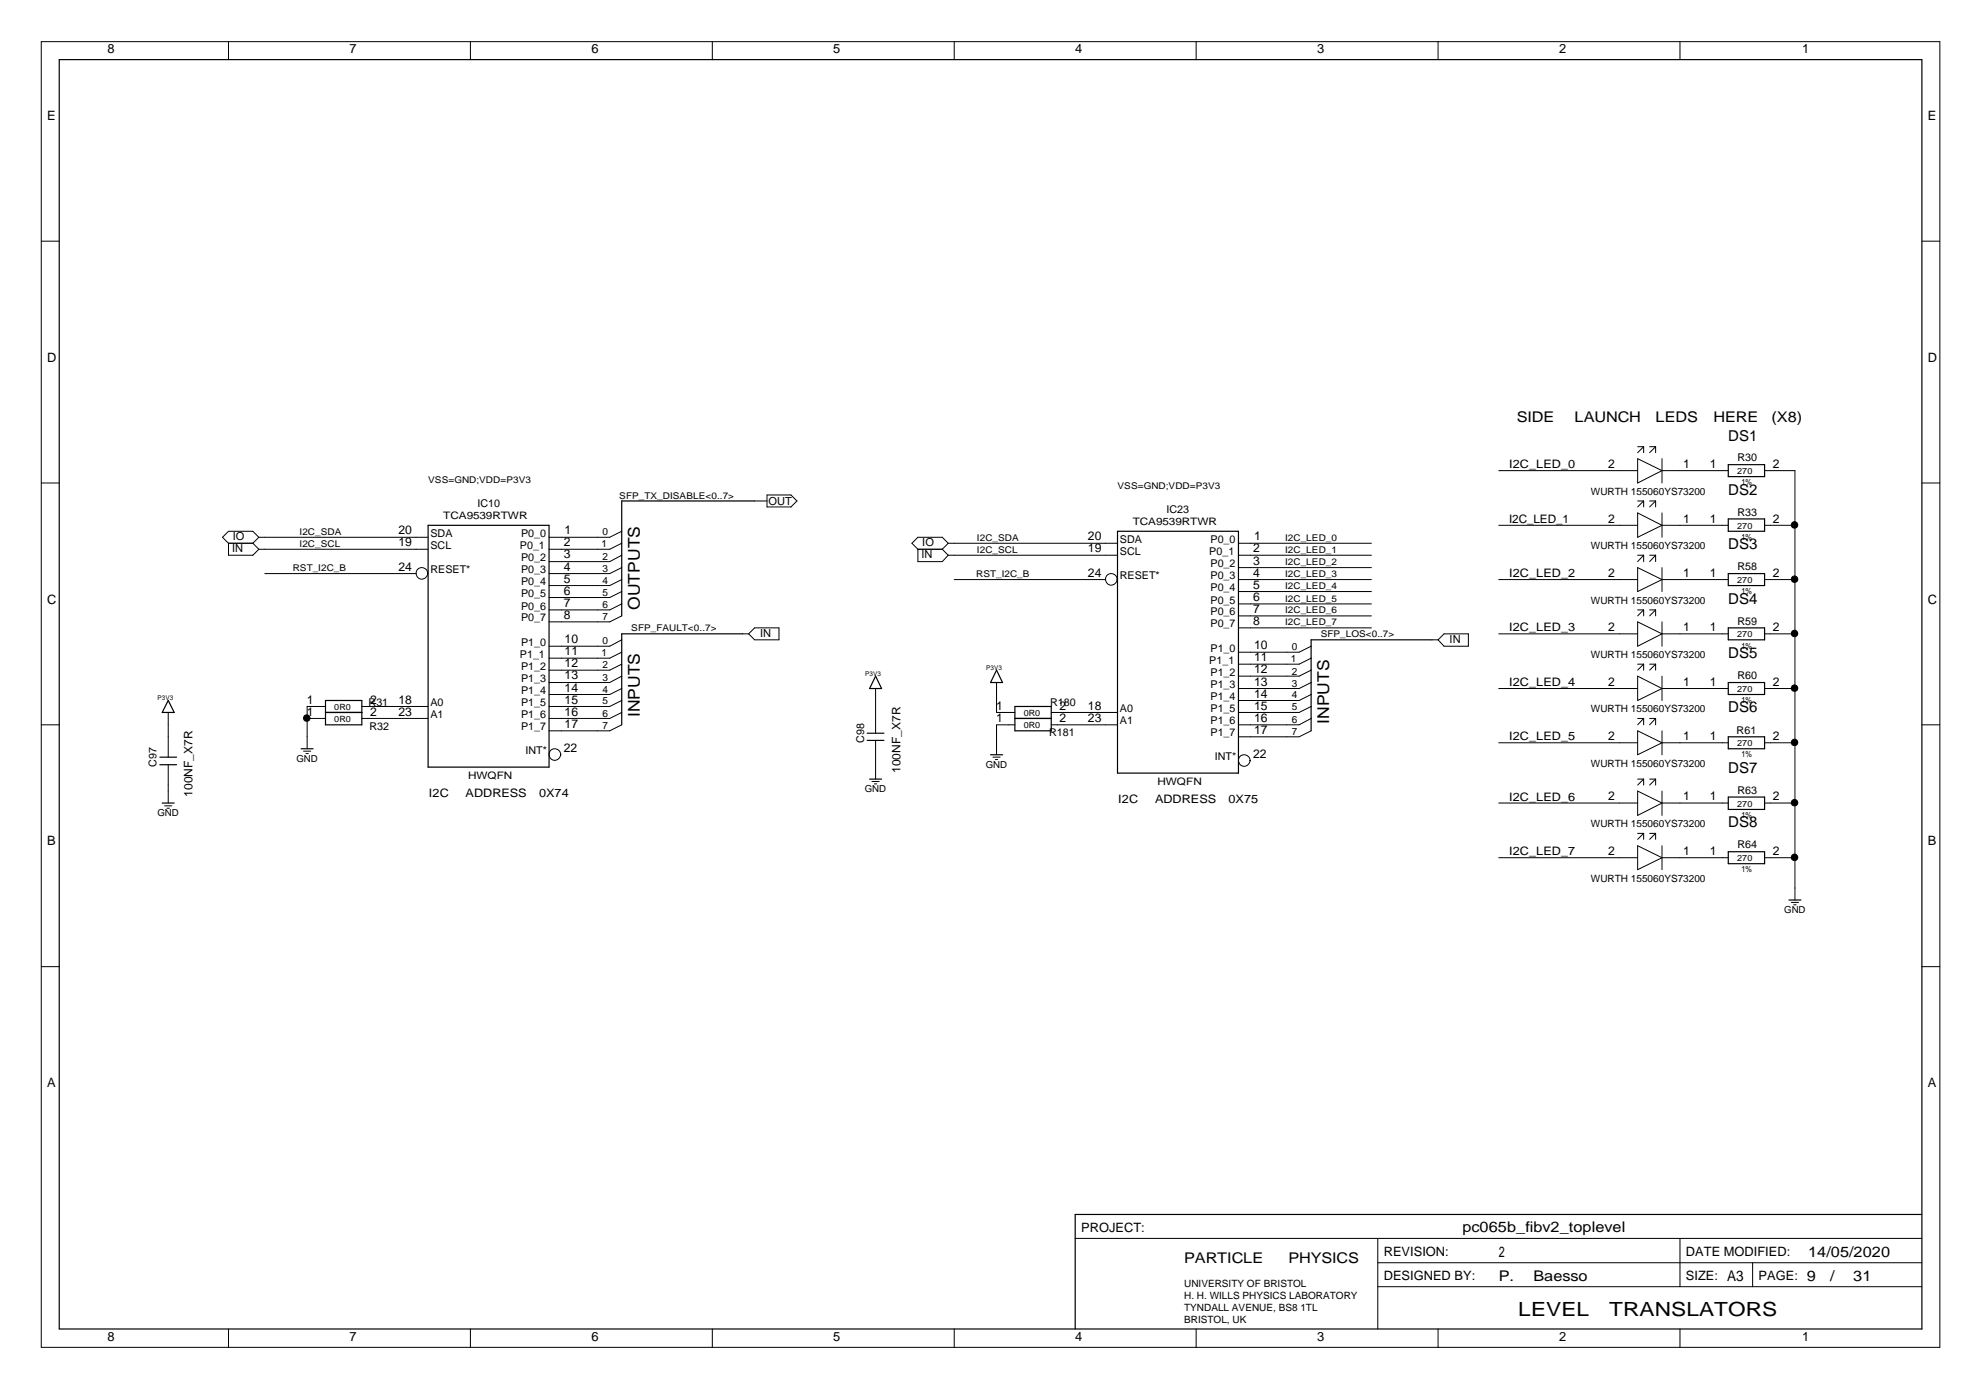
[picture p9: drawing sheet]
<svg xmlns="http://www.w3.org/2000/svg" width="420mm" height="297mm" viewBox="0 0 420 297" stroke-linecap="round" stroke-linejoin="round" font-family="sans-serif">
<g fill="none" stroke="#000" stroke-width=".25">
<path d="M12.6 12.6h395v269.4h-395zM366.6 98.6h7.7v2.5h-7.7zM90.8 111.5h25.7v51.3h-25.7zM160.1 106.3h-28.2v24.4M237 112.7h25.7v51.3h-25.7zM366.6 110.1h7.7v2.6h-7.7zM157.5 134.5h-25.6v19.3M303.7 135.8h-25.6v19.3M366.6 121.7h7.7v2.5h-7.7zM366.6 133.2h7.7v2.6h-7.7zM35.7 148.6l1.2 2.6h-2.5zM63.9 158.9h2.5"/>
<path d="M69 151.2h7.7M69 148.6h7.7v5.2h-7.7zM183.9 157.1h3.6M183.9 155.6h3.6M185.7 143.5l1.3 2.6h-2.6zM211.4 142.2l1.2 2.6h-2.5zM215.3 152.4h7.7M215.3 149.9h7.7v5.2h-7.7zM366.6 144.8h7.7v2.6h-7.7zM366.6 156.3h7.7v2.6h-7.7zM33.9 162.3h3.6M33.9 160.6h3.6"/>
<path d="M34.4 170.4h2.5M184.4 165.3h2.6M210.1 160.1h2.5M366.6 169.1h7.7v2.6h-7.7zM366.6 180.7h7.7v2.6h-7.7zM379.4 191h2.6M407.6 257.7h-179.6v24.3"/>
</g>
<g fill="none" stroke="#000" stroke-width=".21">
<path d="M8.8 8.8h402.6v277.1h-402.6zM48.5 8.8v3.8M99.8 8.8v3.8M151.1 8.8v3.8M202.4 8.8v3.8M253.7 8.8v3.8M305 8.8v3.8M356.3 8.8v3.8M8.8 51.2h3.8M407.6 51.2h3.8M317.9 99.9h29.4M347.3 97.3l5.2 2.6-5.2 2.6z"/>
<path d="M347.3 94.8h1.3M348.6 94.8v1.2M348.6 94.8l-1.3 1.2M349.9 94.8h1.2M351.1 94.8v1.2M351.1 94.8l-1.2 1.2M352.5 99.9h14.1M352.5 97.3v5.2M374.3 99.9h6.4v91.1M8.8 102.5h3.8M48.5 115.3h5.1M48.5 115.3v2.5h5.1l1.3-1.3"/>
<path d="M53.6 115.3l1.3 1.2M54.9 116.5h35.9M54.9 114h35.9M54.9 114l-1.3-1.3h-5.1l-1.3 1.3 1.3 1.3M54.9 114l-1.3 1.3M131.9 117.8l-2.6 1.4h-12.8M131.9 115.3l-2.6 1.2h-12.8M131.9 112.7l-2.6 1.3h-12.8M160.1 106.3h2.6M162.7 105h5.1l1.2 1.3-1.2 1.3h-5.1zM194.7 116.5v2.7h5.1l1.3-1.4M194.7 116.5h5.1"/>
<path d="M199.8 116.5l1.3 1.3M201.1 115.3l-1.3-1.3h-5.1l-1.3 1.3 1.3 1.2M201.1 115.3h35.9M201.1 117.8h35.9M201.1 115.3l-1.3 1.2M262.7 115.3h28.2M262.7 117.8h28.2M317.9 111.5h29.4M347.3 106.3h1.3M347.3 117.8h1.3M347.3 108.8l5.2 2.7-5.2 2.5zM348.6 106.3v1.3"/>
<path d="M348.6 117.8v1.4M348.6 106.3l-1.3 1.3M348.6 117.8l-1.3 1.4M349.9 106.3h1.2M349.9 117.8h1.2M351.1 106.3v1.3M351.1 117.8v1.4M351.1 106.3l-1.2 1.3M351.1 117.8l-1.2 1.4M352.5 108.8v5.2M352.5 111.5h14.1M374.3 111.5h6.4"/>
<path d="M407.6 102.5h3.8M56.2 121.7h32.1M90.7 121.6a1.23 1.23 0 0 1-1.7 1.2 1.23 1.23 0 0 1-.4-2.1 1.23 1.23 0 0 1 2 .5l.2 .5M131.9 138.4l-2.6 1.2h-12.8M131.9 130.7l-2.6 1.2h-12.8M131.9 128.1l-2.6 1.3h-12.8M131.9 125.5l-2.6 1.3h-12.8M131.9 123l-2.6 1.2h-12.8M131.9 120.4l-2.6 1.3h-12.8M131.9 135.8l-2.6 1.3h-12.8M157.5 134.5h1.3M160.1 133.2h5.1v2.6h-5.1l-1.3-1.3z"/>
<path d="M202.4 123h32.1M236.9 122.9a1.23 1.23 0 0 1-1.7 1.1 1.23 1.23 0 0 1-.3-2 1.23 1.23 0 0 1 2 .5l.1 .5M262.7 133.2h28.2M262.7 130.7h28.2M262.7 128.1h28.2M262.7 125.5h28.2M262.7 123h28.2M262.7 120.4h28.2M278.1 137.1l-2.6 1.3h-12.8M278.1 139.6l-2.6 1.3h-12.8M303.7 135.8h1.3M306.3 134.5h5.1v2.6h-5.1l-1.3-1.3z"/>
<path d="M317.9 123h29.4M317.9 134.5h29.4M347.3 129.4h1.3M347.3 120.4l5.2 2.6-5.2 2.5zM347.3 131.9l5.2 2.6-5.2 2.6zM348.6 129.4v1.3M348.6 129.4l-1.3 1.3M349.9 129.4h1.2M351.1 129.4v1.3M351.1 129.4l-1.2 1.3M352.5 123h14.1M352.5 134.5h14.1"/>
<path d="M352.5 120.4v5.1M352.5 131.9v5.2M374.3 123h6.4M374.3 134.5h6.4M8.8 153.8h3.8M35.7 151.2v9.4M64.4 159.4h1.5M64.9 159.9h.5M65.1 152.4h3.9M69 149.9h-3.9v9M76.7 152.4h14.1M76.7 149.9h14.1"/>
<path d="M131.9 153.8l-2.6 1.3h-12.8M131.9 151.2l-2.6 1.2h-12.8M131.9 148.6l-2.6 1.3h-12.8M131.9 146.1l-2.6 1.3h-12.8M131.9 143.5l-2.6 1.3h-12.8M131.9 140.9l-2.6 1.3h-12.8M185.7 146.1v9.5M185.7 157.1v8.2M211.4 144.8v6.4h3.9M215.3 153.8h-3.9v6.3M223 151.2h14M223 153.8h14"/>
<path d="M278.1 144.8l-2.6 1.3h-12.8M278.1 142.2l-2.6 1.3h-12.8M278.1 147.4l-2.6 1.2h-12.8M278.1 149.9l-2.6 1.3h-12.8M278.1 152.4l-2.6 1.4h-12.8M278.1 155.1l-2.6 1.2h-12.8M317.9 146.1h29.4M317.9 157.6h29.4M347.3 152.4h1.3M347.3 140.9h1.3M347.3 143.5l5.2 2.6-5.2 2.5zM347.3 155.1l5.2 2.5-5.2 2.5z"/>
<path d="M348.6 140.9v1.3M348.6 152.4v1.4M348.6 140.9l-1.3 1.3M348.6 152.4l-1.3 1.4M349.9 152.4h1.2M349.9 140.9h1.2M351.1 140.9v1.3M351.1 152.4v1.4M351.1 140.9l-1.2 1.3M351.1 152.4l-1.2 1.4M352.5 146.1h14.1M352.5 143.5v5.1"/>
<path d="M352.5 155.1v5M352.5 157.6h14.1M374.3 146.1h6.4M374.3 157.6h6.4M407.6 153.8h3.8M34.9 171h1.5M35.4 171.5h.5M35.7 162.3v8.1M118.9 160.1a1.23 1.23 0 0 1-1.7 1.1 1.23 1.23 0 0 1-.4-2 1.23 1.23 0 0 1 2 .5l.2 .4M184.9 165.8h1.6M185.5 166.3h.5M210.6 160.6h1.5"/>
<path d="M211.1 161.2h.5M265.1 161.3a1.23 1.23 0 0 1-1.7 1.2 1.23 1.23 0 0 1-.3-2.1 1.23 1.23 0 0 1 2 .5l.1 .5M317.9 170.4h29.4M347.3 167.8l5.2 2.6-5.2 2.6zM347.3 179.4l5.2 2.6-5.2 2.5zM347.3 176.8h1.3M347.3 165.3h1.3M348.6 165.3v1.3M348.6 176.8v1.3M348.6 176.8l-1.3 1.3M348.6 165.3l-1.3 1.3M349.9 176.8h1.2"/>
<path d="M349.9 165.3h1.2M351.1 165.3v1.3M351.1 176.8v1.3M351.1 176.8l-1.2 1.3M351.1 165.3l-1.2 1.3M352.5 167.8v5.2M352.5 179.4v5.1M352.5 170.4h14.1M374.3 170.4h6.4M317.9 182h29.4M352.5 182h14.1M374.3 182h6.4"/>
<path d="M379.9 191.5h1.6M380.4 192h.6M8.8 205.1h3.8M407.6 205.1h3.8M228 262.8h179.6M292.2 267.9h115.4M292.2 262.8v19.2M292.2 273h115.4M356.3 262.8v10.2M371.7 267.9v5.1M48.5 282v3.9M99.8 282v3.9"/>
<path d="M151.1 282v3.9M202.4 282v3.9M253.7 282v3.9M305 282v3.9M356.3 282v3.9"/>
<circle cx="380.6" cy="111.4" r=".69"/>
<circle cx="380.6" cy="122.9" r=".69"/>
<circle cx="380.6" cy="134.4" r=".69"/>
<circle cx="65" cy="152.4" r=".69"/>
<circle cx="380.6" cy="157.5" r=".69"/>
<circle cx="380.6" cy="146" r=".69"/>
<circle cx="380.6" cy="170.3" r=".69"/>
<circle cx="380.6" cy="181.9" r=".69"/>
</g>
<g fill="#000">
<circle cx="380.6" cy="111.4" r=".69"/>
<circle cx="380.6" cy="122.9" r=".69"/>
<circle cx="380.6" cy="134.4" r=".69"/>
<circle cx="65" cy="152.4" r=".69"/>
<circle cx="380.6" cy="157.5" r=".69"/>
<circle cx="380.6" cy="146" r=".69"/>
<circle cx="380.6" cy="170.3" r=".69"/>
<circle cx="380.6" cy="181.9" r=".69"/>
</g>
<g font-size="4.1">
<text x="322" y="279.2">LEVEL</text>
<text x="341.3" y="279.2">TRANSLATORS</text>
</g>
<g font-size="3.5">
<text x="135.7" y="129.4" transform="rotate(-90 135.7 129.4)">OUTPUTS</text>
<text x="135.7" y="152.2" transform="rotate(-90 135.7 152.2)">INPUTS</text>
<text x="281.9" y="153.5" transform="rotate(-90 281.9 153.5)">INPUTS</text>
</g>
<g font-size="3.2">
<text x="366.6" y="93.5">DS1</text>
<text x="366.6" y="105">DS2</text>
<text x="366.6" y="116.5">DS3</text>
<text x="366.6" y="128.1">DS4</text>
<text x="366.6" y="139.6">DS5</text>
<text x="366.6" y="151.2">DS6</text>
<text x="366.6" y="164">DS7</text>
<text x="366.6" y="175.5">DS8</text>
</g>
<g font-size="3.1">
<text x="321.7" y="89.6">SIDE</text>
<text x="334" y="89.6">LAUNCH</text>
<text x="351.1" y="89.6">LEDS</text>
<text x="363.4" y="89.6">HERE</text>
<text x="375.7" y="89.6">(X8)</text>
<text x="310.2" y="261.5">pc065b_fibv2_toplevel</text>
<text x="251.2" y="267.9">PARTICLE</text>
<text x="273.3" y="267.9">PHYSICS</text>
<text x="317.9" y="266.6">2</text>
<text x="383.5" y="266.6">14/05/2020</text>
<text x="317.9" y="271.7">P.</text>
<text x="325.2" y="271.7">Baesso</text>
<text x="366.3" y="271.7">A3</text>
<text x="383.2" y="271.7">9</text>
<text x="388.1" y="271.7">/</text>
<text x="393.1" y="271.7">31</text>
</g>
<g font-size="2.7">
<text x="22.8" y="11.3">8</text>
<text x="74.1" y="11.3">7</text>
<text x="125.4" y="11.3">6</text>
<text x="176.7" y="11.3">5</text>
<text x="228" y="11.3">4</text>
<text x="279.3" y="11.3">3</text>
<text x="330.7" y="11.3">2</text>
<text x="382.2" y="11.3">1</text>
<text x="10" y="25.4">E</text>
<text x="408.9" y="25.4">E</text>
<text x="10" y="76.7">D</text>
<text x="408.9" y="76.7">D</text>
<text x="10" y="128">C</text>
<text x="408.9" y="128">C</text>
<text x="10" y="179.4">B</text>
<text x="408.9" y="179.4">B</text>
<text x="10" y="230.6">A</text>
<text x="408.9" y="230.6">A</text>
<text x="229.3" y="261.4">PROJECT:</text>
<text x="293.5" y="266.6">REVISION:</text>
<text x="357.6" y="266.6">DATE MODIFIED:</text>
<text x="293.5" y="271.6">DESIGNED BY:</text>
<text x="357.6" y="271.6">SIZE:</text>
<text x="373" y="271.6">PAGE:</text>
<text x="22.8" y="284.5">8</text>
<text x="74.1" y="284.5">7</text>
<text x="125.4" y="284.5">6</text>
<text x="176.7" y="284.5">5</text>
<text x="228" y="284.5">4</text>
<text x="279.3" y="284.5">3</text>
<text x="330.7" y="284.5">2</text>
<text x="382.2" y="284.5">1</text>
</g>
<g font-size="2.6">
<text x="341.1" y="99.3">2</text>
<text x="357" y="99.3">1</text>
<text x="362.7" y="99.3">1</text>
<text x="376" y="99.3">2</text>
<text x="84.5" y="113.4">20</text>
<text x="119.8" y="113.4">1</text>
<text x="341.1" y="110.9">2</text>
<text x="357" y="110.9">1</text>
<text x="362.7" y="110.9">1</text>
<text x="376" y="110.9">2</text>
<text x="84.5" y="115.9">19</text>
<text x="119.6" y="115.9">2</text>
<text x="119.6" y="118.5">3</text>
<text x="230.8" y="114.7">20</text>
<text x="230.8" y="117.2">19</text>
<text x="265.8" y="117.2">2</text>
<text x="265.8" y="119.8">3</text>
<text x="266" y="114.7">1</text>
<text x="84.5" y="121.1">24</text>
<text x="119.6" y="121.1">4</text>
<text x="119.6" y="123.6">5</text>
<text x="230.8" y="122.4">24</text>
<text x="265.8" y="122.4">4</text>
<text x="265.8" y="124.9">5</text>
<text x="341.1" y="122.4">2</text>
<text x="357" y="122.4">1</text>
<text x="362.7" y="122.4">1</text>
<text x="376" y="122.4">2</text>
<text x="119.6" y="126.2">6</text>
<text x="119.6" y="128.8">7</text>
<text x="119.6" y="131.4">8</text>
<text x="265.8" y="127.5">6</text>
<text x="265.8" y="130.1">7</text>
<text x="119.8" y="136.5">10</text>
<text x="265.8" y="132.6">8</text>
<text x="266" y="137.8">10</text>
<text x="341.1" y="133.9">2</text>
<text x="357" y="133.9">1</text>
<text x="362.7" y="133.9">1</text>
<text x="376" y="133.9">2</text>
<text x="119.8" y="139.1">11</text>
<text x="119.8" y="141.6">12</text>
<text x="266" y="140.3">11</text>
<text x="266" y="142.9">12</text>
<text x="65.1" y="149.3">1</text>
<text x="78.5" y="149.3">2</text>
<text x="84.5" y="149.3">18</text>
<text x="119.8" y="144.1">13</text>
<text x="119.8" y="146.8">14</text>
<text x="119.8" y="149.3">15</text>
<text x="266" y="145.5">13</text>
<text x="266" y="148">14</text>
<text x="341.1" y="145.5">2</text>
<text x="357" y="145.5">1</text>
<text x="362.7" y="145.5">1</text>
<text x="376" y="145.5">2</text>
<text x="65.1" y="151.8">1</text>
<text x="78.5" y="151.8">2</text>
<text x="84.5" y="151.8">23</text>
<text x="119.8" y="151.8">16</text>
<text x="119.8" y="154.5">17</text>
<text x="211.3" y="153.1">1</text>
<text x="211.3" y="150.6">1</text>
<text x="224.7" y="153.1">2</text>
<text x="224.7" y="150.6">2</text>
<text x="230.8" y="150.6">18</text>
<text x="230.8" y="153.1">23</text>
<text x="266" y="150.6">15</text>
<text x="266" y="153.1">16</text>
<text x="266" y="155.7">17</text>
<text x="119.6" y="159.5">22</text>
<text x="265.8" y="160.8">22</text>
<text x="341.1" y="157">2</text>
<text x="357" y="157">1</text>
<text x="362.7" y="157">1</text>
<text x="376" y="157">2</text>
<text x="341.1" y="169.8">2</text>
<text x="357" y="169.8">1</text>
<text x="362.7" y="169.8">1</text>
<text x="376" y="169.8">2</text>
<text x="341.1" y="181.4">2</text>
<text x="357" y="181.4">1</text>
<text x="362.7" y="181.4">1</text>
<text x="376" y="181.4">2</text>
</g>
<g font-size="2.5">
<text x="320.1" y="99.3">I2C_LED_0</text>
<text x="320.1" y="110.9">I2C_LED_1</text>
<text x="320.1" y="122.5">I2C_LED_2</text>
<text x="320.1" y="134">I2C_LED_3</text>
<text x="320.1" y="145.6">I2C_LED_4</text>
<text x="320.1" y="157.1">I2C_LED_5</text>
<text x="191" y="164" transform="rotate(-90 191 164)">100NF_X7R</text>
<text x="40.8" y="169.1" transform="rotate(-90 40.8 169.1)">100NF_X7R</text>
<text x="91" y="169.1">I2C</text>
<text x="98.8" y="169.1">ADDRESS</text>
<text x="114.3" y="169.1">0X74</text>
<text x="237.2" y="170.4">I2C</text>
<text x="245" y="170.4">ADDRESS</text>
<text x="260.6" y="170.4">0X75</text>
<text x="320.1" y="169.9">I2C_LED_6</text>
<text x="320.1" y="181.5">I2C_LED_7</text>
</g>
<g font-size="2.3">
<text x="368.5" y="97.9">R30</text>
<text x="101.3" y="107.5">IC10</text>
<text x="163" y="107.1">OUT</text>
<text x="91.3" y="113.9">SDA</text>
<text x="110.5" y="113.9">P0_0</text>
<text x="247.4" y="108.7">IC23</text>
<text x="368.5" y="109.4">R33</text>
<text x="49.2" y="117.2">IN</text>
<text x="49.4" y="114.6">IO</text>
<text x="91.3" y="116.4">SCL</text>
<text x="110.3" y="116.4">P0_1</text>
<text x="110.5" y="119.1">P0_2</text>
<text x="195.4" y="118.5">IN</text>
<text x="195.6" y="115.9">IO</text>
<text x="237.5" y="115.2">SDA</text>
<text x="237.5" y="117.7">SCL</text>
<text x="256.5" y="117.7">P0_1</text>
<text x="256.7" y="115.2">P0_0</text>
<text x="91.3" y="121.6">RESET*</text>
<text x="110.5" y="121.6">P0_3</text>
<text x="110.5" y="124.2">P0_4</text>
<text x="237.5" y="122.9">RESET*</text>
<text x="256.7" y="120.3">P0_2</text>
<text x="256.7" y="122.9">P0_3</text>
<text x="256.7" y="125.4">P0_4</text>
<text x="368.5" y="121">R58</text>
<text x="110.5" y="126.7">P0_5</text>
<text x="110.5" y="129.3">P0_6</text>
<text x="110.5" y="131.9">P0_7</text>
<text x="256.7" y="128">P0_5</text>
<text x="256.7" y="130.6">P0_6</text>
<text x="110.5" y="137">P1_0</text>
<text x="161.2" y="135.2">IN</text>
<text x="256.7" y="133.1">P0_7</text>
<text x="307.5" y="136.4">IN</text>
<text x="368.5" y="132.5">R59</text>
<text x="110.3" y="139.6">P1_1</text>
<text x="110.5" y="142.1">P1_2</text>
<text x="256.5" y="140.8">P1_1</text>
<text x="256.7" y="138.3">P1_0</text>
<text x="256.7" y="143.4">P1_2</text>
<text x="78.2" y="149.8">R31</text>
<text x="91.3" y="149.8">A0</text>
<text x="110.5" y="144.7">P1_3</text>
<text x="110.5" y="147.3">P1_4</text>
<text x="110.5" y="149.8">P1_5</text>
<text x="222.7" y="149.8">R180</text>
<text x="256.7" y="146">P1_3</text>
<text x="256.7" y="148.5">P1_4</text>
<text x="368.5" y="144.1">R60</text>
<text x="78.4" y="155">R32</text>
<text x="91.3" y="152.3">A1</text>
<text x="110.5" y="152.3">P1_6</text>
<text x="110.5" y="155">P1_7</text>
<text x="237.5" y="151.1">A0</text>
<text x="237.5" y="153.7">A1</text>
<text x="256.7" y="151.1">P1_5</text>
<text x="256.7" y="153.7">P1_6</text>
<text x="368.3" y="155.7">R61</text>
<text x="111.5" y="160.1">INT*</text>
<text x="183.3" y="157.6" transform="rotate(-90 183.3 157.6)">C98</text>
<text x="222.5" y="156.2">R181</text>
<text x="256.7" y="156.2">P1_7</text>
<text x="257.7" y="161.3">INT*</text>
<text x="33.2" y="162.8" transform="rotate(-90 33.2 162.8)">C97</text>
<text x="368.5" y="168.4">R63</text>
<text x="368.5" y="179.9">R64</text>
</g>
<g font-size="2.2">
<text x="94" y="110.1">TCA9539RTWR</text>
<text x="240.2" y="111.5">TCA9539RTWR</text>
<text x="99.3" y="165.3">HWQFN</text>
<text x="245.5" y="166.6">HWQFN</text>
</g>
<g font-size="2.1">
<text x="337.4" y="105">WURTH 155060YS73200</text>
<text x="127.8" y="113.6">0</text>
<text x="127.5" y="116.1">1</text>
<text x="127.8" y="118.7">2</text>
<text x="337.4" y="116.5">WURTH 155060YS73200</text>
<text x="127.8" y="121.3">3</text>
<text x="127.8" y="123.8">4</text>
<text x="127.8" y="126.4">5</text>
<text x="127.8" y="131.5">7</text>
<text x="127.8" y="129">6</text>
<text x="337.4" y="128.1">WURTH 155060YS73200</text>
<text x="127.8" y="136.7">0</text>
<text x="274" y="138">0</text>
<text x="127.5" y="139.2">1</text>
<text x="127.8" y="141.8">2</text>
<text x="273.8" y="140.5">1</text>
<text x="274" y="143.1">2</text>
<text x="337.4" y="139.6">WURTH 155060YS73200</text>
<text x="127.8" y="144.4">3</text>
<text x="127.8" y="146.9">4</text>
<text x="127.8" y="149.5">5</text>
<text x="274" y="145.7">3</text>
<text x="274" y="148.2">4</text>
<text x="127.8" y="152.1">6</text>
<text x="127.8" y="154.6">7</text>
<text x="274" y="153.4">6</text>
<text x="274" y="150.7">5</text>
<text x="274" y="155.9">7</text>
<text x="337.4" y="151.2">WURTH 155060YS73200</text>
<text x="337.4" y="162.8">WURTH 155060YS73200</text>
<text x="337.4" y="175.5">WURTH 155060YS73200</text>
<text x="337.4" y="187.1">WURTH 155060YS73200</text>
<text x="251.2" y="273">UNIVERSITY OF BRISTOL</text>
<text x="251.2" y="275.6">H. H. WILLS PHYSICS LABORATORY</text>
<text x="251.2" y="278.2">TYNDALL AVENUE, BS8 1TL</text>
<text x="251.2" y="280.7">BRISTOL, UK</text>
</g>
<g font-size="2">
<text x="90.8" y="102.5">VSS=GND;VDD=P3V3</text>
<text x="131.4" y="105.8">SFP_TX_DISABLE&lt;0..7&gt;</text>
<text x="237" y="103.8">VSS=GND;VDD=P3V3</text>
<text x="63.5" y="113.5">I2C_SDA</text>
<text x="63.5" y="116">I2C_SCL</text>
<text x="207.2" y="114.8">I2C_SDA</text>
<text x="207.2" y="117.3">I2C_SCL</text>
<text x="272.6" y="119.9">I2C_LED_2</text>
<text x="272.6" y="117.3">I2C_LED_1</text>
<text x="272.6" y="114.8">I2C_LED_0</text>
<text x="62.1" y="121.2">RST_I2C_B</text>
<text x="207" y="122.5">RST_I2C_B</text>
<text x="272.6" y="125">I2C_LED_4</text>
<text x="272.6" y="122.5">I2C_LED_3</text>
<text x="272.6" y="130.2">I2C_LED_6</text>
<text x="272.6" y="127.6">I2C_LED_5</text>
<text x="133.9" y="134">SFP_FAULT&lt;0..7&gt;</text>
<text x="272.6" y="132.7">I2C_LED_7</text>
<text x="280.1" y="135.2">SFP_LOS&lt;0..7&gt;</text>
<text x="62.9" y="161.6">GND</text>
<text x="209.1" y="162.9">GND</text>
<text x="33.4" y="173.2">GND</text>
<text x="183.4" y="168">GND</text>
<text x="378.4" y="193.7">GND</text>
</g>
<g font-size="1.8">
<text x="368.4" y="100.6">270</text>
<text x="369.4" y="103">1%</text>
<text x="368.4" y="112.2">270</text>
<text x="369.4" y="114.5">1%</text>
<text x="368.4" y="123.7">270</text>
<text x="369.4" y="126">1%</text>
<text x="368.4" y="135.2">270</text>
<text x="369.4" y="137.6">1%</text>
<text x="368.4" y="146.8">270</text>
<text x="369.4" y="149.1">1%</text>
<text x="70.9" y="150.7">0R0</text>
<text x="70.9" y="153.2">0R0</text>
<text x="217.1" y="151.9">0R0</text>
<text x="217.1" y="154.6">0R0</text>
<text x="368.4" y="158.4">270</text>
<text x="369.4" y="160.6">1%</text>
<text x="368.4" y="171.2">270</text>
<text x="369.4" y="173.5">1%</text>
<text x="368.4" y="182.7">270</text>
<text x="369.4" y="185">1%</text>
</g>
<g font-size="1.4">
<text x="183.5" y="143.4">P3V3</text>
<text x="209.2" y="142.1">P3V3</text>
<text x="33.4" y="148.5">P3V3</text>
</g>
</svg>
